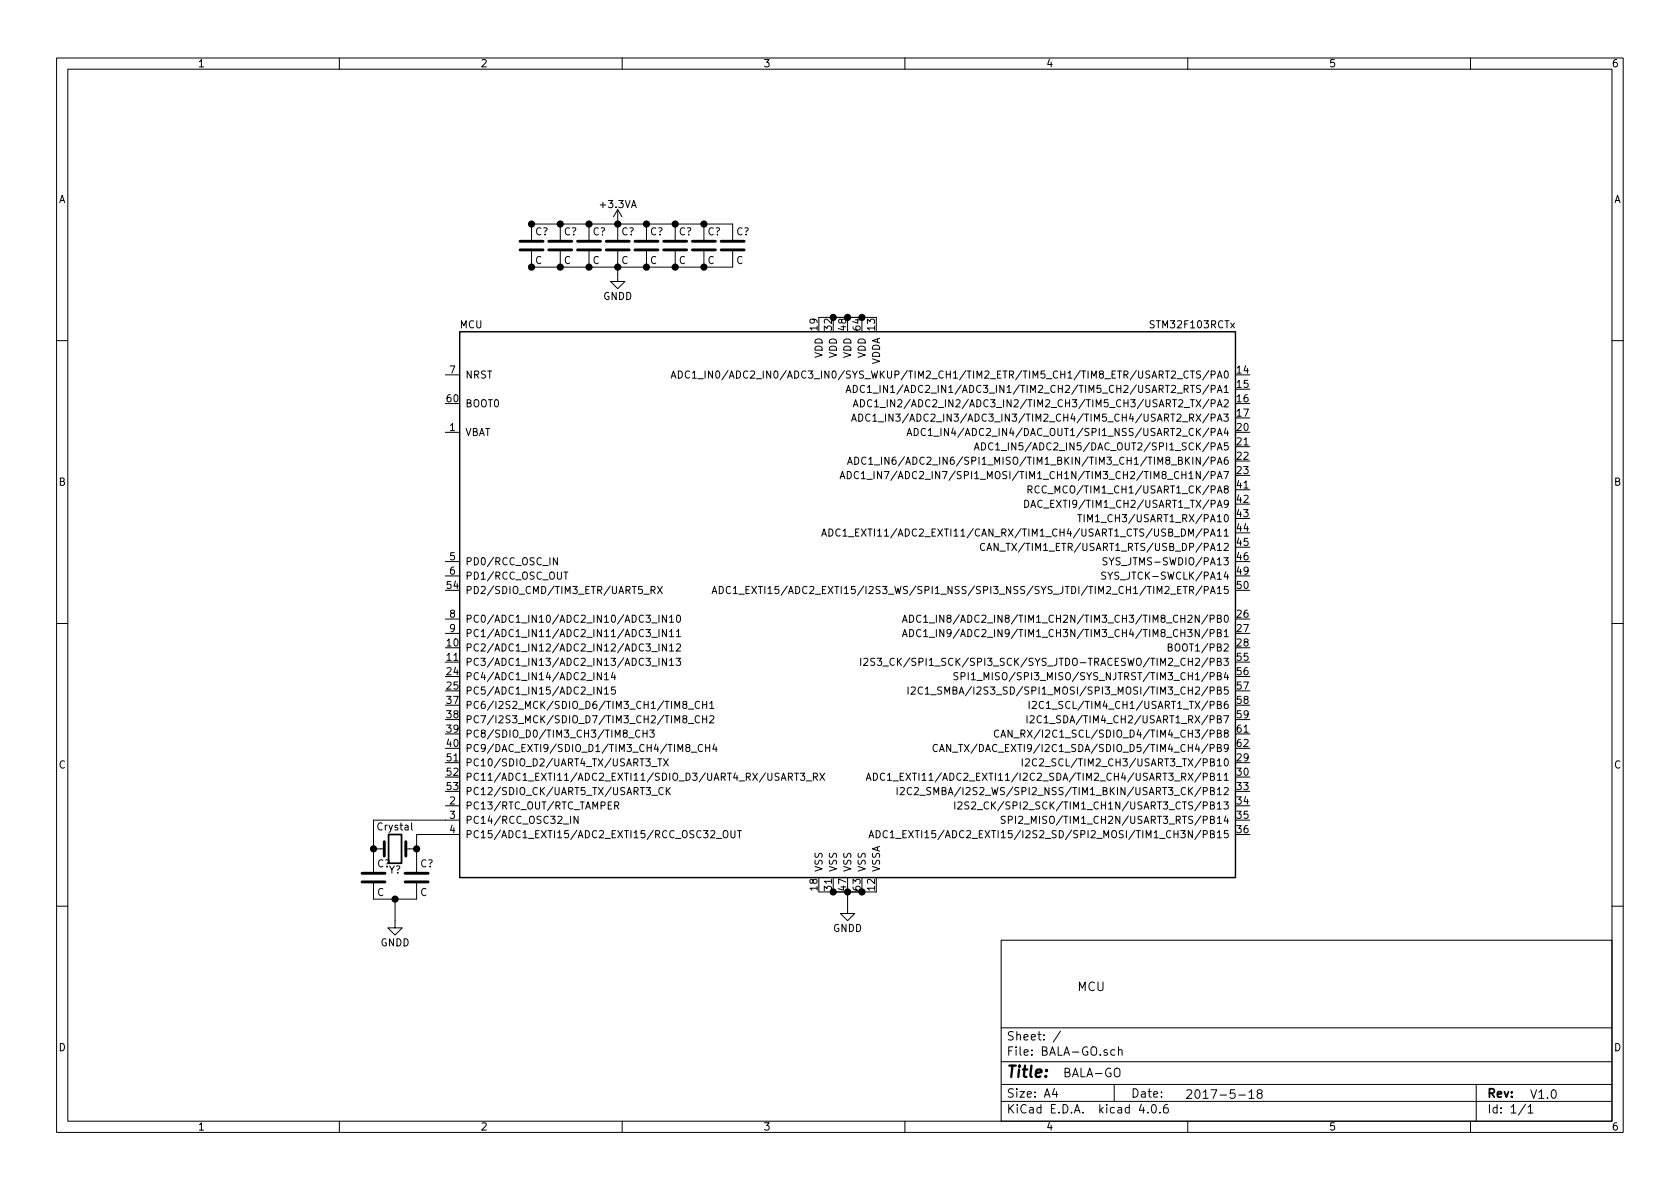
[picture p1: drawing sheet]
<svg xmlns="http://www.w3.org/2000/svg" width="297mm" height="210mm" viewBox="0 0 297 210" stroke-linecap="round" stroke-linejoin="round" font-family="sans-serif">
<g fill="none" stroke="#000" stroke-width=".18">
<path d="M10 10.3h277v189.9h-277zM12 12.2h273v186.1h-273zM60 10.3v1.9M110 10.3v1.9M160 10.3v1.9M210 10.3v1.9M260 10.3v1.9M99.1 39.6v2.8M104.1 39.6v2.8M109.2 37.1v5.3M109.2 37.1l-.7 1.2M109.2 37.1l.8 1.2"/>
<path d="M114.3 39.6v2.8M119.4 39.6v2.8M124.5 39.6v2.8M94 42.4v-2.8h35.5v2.8M94 44.4v2.8h35.5v-2.8M99.1 44.4v2.8M104.1 44.4v2.8M109.2 44.4v5.4h1.3l-1.3 1.2-1.3-1.2h1.3M114.3 44.4v2.8M119.4 44.4v2.8M124.5 44.4v2.8M144.8 56.1h10.1"/>
<path d="M10 60.2h2M78.7 76.4h2.6M78.7 66.3h2.6M118.7 66.9l.4-1.3 .4 1.3M118.8 66.5h.6M119.9 65.6a.64 .64 0 0 1 .8 .6 .64 .64 0 0 1-.8 .7zM121.9 65.7a.5 .5 0 0 0-.6 0 .5 .5 0 0 0-.1 .6l.1 .4a.41 .41 0 0 0 .6 0M122.4 66l.4-.4v1.3M122.4 66.9h.7M123.4 67h1M124.7 65.6v1.3M126 65.6v1.3l-.7-1.3v1.3"/>
<path d="M126.6 65.7l.2-.1a.67 .67 0 0 1 .5 .6 .67 .67 0 0 1-.5 .7l-.2-.2-.1-.3zM149.6 69.4l.4-1.3 .4 1.3M149.7 69h.6M150.6 74.5l.4-1.3 .4 1.3M150.7 74.1h.6M150.9 68.1a.64 .64 0 0 1 .7 .7 .64 .64 0 0 1-.7 .6zM150.9 72l.4-1.3 .4 1.3M151 71.6h.6M151.8 73.2a.64 .64 0 0 1 .8 .7 .64 .64 0 0 1-.8 .6zM152.1 70.7a.64 .64 0 0 1 .8 .6 .64 .64 0 0 1-.8 .7zM152.9 68.2a.5 .5 0 0 0-.7 0 .5 .5 0 0 0-.1 .7l.1 .3a.41 .41 0 0 0 .7 .1M153.4 68.5l.3-.4v1.3"/>
<path d="M153.4 69.4h.7M153.8 73.3a.5 .5 0 0 0-.6 0 .5 .5 0 0 0-.1 .6l.1 .4a.41 .41 0 0 0 .6 .1M154.1 70.8a.5 .5 0 0 0-.6 0 .5 .5 0 0 0-.1 .6l.1 .3a.41 .41 0 0 0 .6 .1M154.3 73.6l.4-.4v1.3M154.3 69.5h1M154.3 74.5h.7M154.6 71l.4-.3v1.3M154.6 72h.7M155.3 74.6h1M155.6 68.1v1.3M155.6 72.1h1M156.6 73.2v1.3"/>
<path d="M156.9 70.7v1.3M160.4 77l.4-1.2 .4 1.2M160.5 76.7h.6M161.6 75.8a.64 .64 0 0 1 .8 .6 .64 .64 0 0 1-.8 .6zM163.6 75.9a.5 .5 0 0 0-.6 0 .5 .5 0 0 0-.1 .6l.1 .3a.41 .41 0 0 0 .6 .1M164.1 76.1l.4-.3v1.2M164.1 77h.7M165.1 77.1h1M172.3 79.6l.4-1.3 .4 1.3M172.4 79.2h.6M173.6 78.3a.64 .64 0 0 1 .7 .6 .64 .64 0 0 1-.7 .7zM175.5 78.4a.5 .5 0 0 0-.6 0 .5 .5 0 0 0-.1 .6l.1 .4a.41 .41 0 0 0 .6 0"/>
<path d="M176 78.7l.4-.4v1.3M176 79.6h.8M285 60.2h2M78.7 99.3h2.6M98.6 98.6v1.3l-.8-1.3v1.3M145.3 94.8l.4-1.3 .4 1.3M145.4 94.4h.6M146.6 93.5a.64 .64 0 0 1 .7 .7 .64 .64 0 0 1-.7 .6zM148.5 84.7l.4-1.3 .5 1.3M148.5 93.6a.5 .5 0 0 0-.6 0 .5 .5 0 0 0-.1 .7l.1 .3a.41 .41 0 0 0 .6 .1M148.7 84.3h.6M149 93.9l.4-.4v1.3"/>
<path d="M149 94.8h.8M149.8 83.4a.64 .64 0 0 1 .7 .6 .64 .64 0 0 1-.7 .7zM149.9 82.1l.4-1.3 .4 1.3M150 81.7h.6M150 94.9h1M151.1 80.8a.64 .64 0 0 1 .7 .7 .64 .64 0 0 1-.7 .6zM151.8 83.5a.5 .5 0 0 0-.6 0 .5 .5 0 0 0-.2 .6l.1 .3a.41 .41 0 0 0 .7 .1M152.3 83.7l.4-.3v1.3M152.3 84.7h.7M153.1 80.9a.5 .5 0 0 0-.6 0 .5 .5 0 0 0-.2 .7l.2 .3a.41 .41 0 0 0 .6 .1M153.3 84.8h.9M153.6 81.2l.4-.4v1.3"/>
<path d="M153.6 82.1h.7M154.5 83.4v1.3M154.6 82.2h.9M155.9 83.4v1.3l-.8-1.3v1.3M155.9 80.8v1.3M157.2 80.8v1.3l-.7-1.3v1.3M174.1 96.2a.5 .5 0 0 0-.6 0 .5 .5 0 0 0-.1 .6l.1 .3a.41 .41 0 0 0 .6 .1M174.5 97.4l.4-1.3 .4 1.3M174.6 97h.6M176.5 96.1v1.3l-.7-1.3v1.3M181.2 88.5a.64 .64 0 0 1 .7 .6 .64 .64 0 0 1-.7 .6zM181.8 86.6l.6-.1v-.5l-.6-.1v1.3"/>
<path d="M182.1 86.6l.4 .6M182.3 89.7l.4-1.2 .4 1.2M182.4 89.4h.6M183.7 86a.5 .5 0 0 0-.6 0 .5 .5 0 0 0-.1 .6l.1 .4a.41 .41 0 0 0 .6 .1M190.6 91h.7M190.9 91v1.3M191.7 91v1.3M192.3 92.3v-1.3l.4 .9 .4-.9v1.3M195.7 98.7l-.5-.1-.2 .3 .1 .3 .6 .2v.4l-.2 .1-.5-.1M196.1 98.6l.4 .7 .5-.7M216.5 94.8h.7M10 110.3h2"/>
<path d="M78.7 101.8h2.6M78.7 109.5h2.6M78.7 112h2.6M99.7 101.2h.7M106.3 118.9v1.3l-.7-1.3v1.3M106.9 119.3l.3-.4v1.3M108.4 118.9l-.3 .9h.8M108.7 119.3v.9M115.1 104.4l.6-.1 .1-.5-.7-.1v1.3M115.2 110.2h1M115.2 112.7h1M115.2 115.2h1"/>
<path d="M115.2 117.8h1M115.4 104.4l.4 .6M116.3 103.7l.8 1.3M116.5 108.8v1.3M116.5 111.3v1.3M116.5 113.9v1.2M116.5 116.4v1.3M117.1 103.7l-.8 1.3M117.8 108.8v1.3l-.7-1.3v1.3M117.8 111.3v1.3l-.7-1.3v1.3M117.8 113.9v1.2l-.7-1.2v1.2M117.8 116.4v1.3l-.7-1.3v1.3"/>
<path d="M118.4 109.1l.3-.3v1.3M118.4 111.7l.3-.4v1.3M118.4 114.2l.3-.3v1.2M118.4 116.8l.3-.4v1.3M118.4 110.1h.7M118.4 112.6h.7M118.4 115.1h.7M118.4 117.7h.7M119.5 116.4h.8l-.4 .5 .4 .1v.5l-.2 .2-.6-.2M119.6 111.7l.4-.4v1.3M119.6 114l.5-.1 .2 .1v.2l-.8 .9h.8M119.6 112.6h.7"/>
<path d="M119.7 108.9l.2-.1a.67 .67 0 0 1 .4 .6 .67 .67 0 0 1-.4 .7l-.2-.2-.1-.3zM125.9 105l.4-1.3 .4 1.3M126 104.6h.6M127.2 103.7a.64 .64 0 0 1 .7 .6 .64 .64 0 0 1-.7 .7zM129.2 103.8a.5 .5 0 0 0-.7 0 .5 .5 0 0 0-.1 .6l.1 .4a.41 .41 0 0 0 .7 0M129.7 104.1l.3-.4v1.3M129.7 105h.7M130.6 105.1h1M131.9 104.3h.4M132.5 103.7h-.6v1.3h.6M132.9 103.7l.9 1.3M133.8 103.7l-.9 1.3"/>
<path d="M134.1 103.7h.7M134.4 103.7v1.3M135.2 103.7v1.3M152.2 116.4v1.3M152.7 116.5l.5-.1 .2 .1v.3l-.7 .9h.7M154.7 116.5h-.7v.4l.5 .2 .2 .3-.3 .3-.5-.1M155.1 116.4h.8l-.5 .5 .4 .1v.5l-.1 .2-.6-.2M156.1 117.8h1M158.1 116.5a.5 .5 0 0 0-.6 0 .5 .5 0 0 0-.1 .6l.1 .4a.41 .41 0 0 0 .6 0M159.6 110.1l.4-1.3 .4 1.3M159.6 112.6l.4-1.3 .4 1.3M159.7 109.7h.6"/>
<path d="M159.7 112.2h.6M160.8 108.8a.64 .64 0 0 1 .8 .6 .64 .64 0 0 1-.8 .7zM160.8 111.3a.64 .64 0 0 1 .8 .7 .64 .64 0 0 1-.8 .6zM162.8 108.9a.5 .5 0 0 0-.6 0 .5 .5 0 0 0-.1 .6l.1 .3a.41 .41 0 0 0 .6 .1M162.8 111.4a.5 .5 0 0 0-.6 0 .5 .5 0 0 0-.1 .6l.1 .4a.41 .41 0 0 0 .6 .1M163.3 109.1l.4-.3v1.3M163.3 111.7l.4-.4v1.3M163.3 110.1h.7M163.3 112.6h.7M164.3 110.2h1M164.3 112.7h1M165.6 108.8v1.3"/>
<path d="M165.6 111.3v1.3M169.4 119l-.5-.1-.2 .3 .1 .3 .5 .2v.4l-.2 .1-.4-.1M169.9 119.6l.6-.1 .1-.5-.7-.1v1.3M171.2 118.9v1.3M171.8 119.3l.3-.4v1.3M195.5 101.2h-.5l-.2 .2 .1 .3 .6 .2v.4l-.2 .1h-.5M206.6 114.4l.6-.1v-.3l-.6-.1v1.2h.4l.2-.1 .1-.3-.3-.3M285 110.3h2M106.3 121.5v1.3l-.7-1.3v1.3M106.9 121.8l.3-.3v1.3M106.9 120.2h.7M106.9 122.8h.7"/>
<path d="M108.8 121.5h-.6l-.1 .6 .2-.1 .5 .1v.5l-.2 .2-.5-.2M113.1 129.2a.5 .5 0 0 0-.6 0 .5 .5 0 0 0-.1 .6l.1 .4a.41 .41 0 0 0 .6 0M113.7 129.1v1.3M113.7 129.7h.7M114.4 129.1v1.3M114.9 129.1h.8l-.5 .5 .4 .1v.5l-.2 .2-.5-.2M115.2 135.6h1M116.3 134.2h.7M116.7 134.2v1.3M117.2 139.4a.5 .5 0 0 0-.6 0 .5 .5 0 0 0-.1 .6l.1 .3a.41 .41 0 0 0 .6 .1M117.3 134.2l.9 1.3M117.8 139.3v1.2"/>
<path d="M118 139.8l.5 .7M118.2 134.2l-.9 1.3M118.5 139.3l-.7 .7M121 124.6l-.3-.3 .1-.2 .2-.1 .4 .1v.3l-.6 .2-.1 .2 .1 .4 .2 .1h.2l.2-.3v-.3l-.2-.1M121.7 125.4h1M121.7 127.9h1M122.2 133h1M123.7 124.1a.5 .5 0 0 0-.6 0 .5 .5 0 0 0-.2 .6l.1 .4a.41 .41 0 0 0 .7 .1M123.7 126.7a.5 .5 0 0 0-.6 0 .5 .5 0 0 0-.2 .6l.1 .3a.41 .41 0 0 0 .7 .1M124.2 131.7a.5 .5 0 0 0-.6 0 .5 .5 0 0 0-.2 .7l.1 .3a.41 .41 0 0 0 .7 .1M124.2 124v1.3M124.2 126.6v1.2"/>
<path d="M124.2 124.6h.7M124.2 127.1h.7M124.8 131.6v1.3M124.8 132.2h.7M124.9 124v1.3M124.9 126.6v1.2M125.5 131.6v1.3M125.5 124.4l.4-.4v1.3M125.5 126.7l.5-.1 .2 .1v.2l-.8 .9h.8M125.5 125.3h.7M126.3 131.6l-.3 .9h.8M126.6 132v.9"/>
<path d="M140.5 136.7h.7M140.8 136.7v1.3M141.5 136.7h.8l-.4 .5 .3 .1v.6l-.1 .1-.6-.1M142.5 138.1h1M143.8 137.4l.6-.1 .1-.5-.7-.1v1.3M144.1 137.4l.4 .6M145 136.7l.8 1.3M145.8 136.7l-.8 1.3M153.2 138l.4-1.3 .4 1.3M153.3 137.6h.6M154.4 136.7a.64 .64 0 0 1 .8 .7 .64 .64 0 0 1-.8 .6zM156.4 136.8a.5 .5 0 0 0-.6 0 .5 .5 0 0 0-.1 .6l.1 .4a.41 .41 0 0 0 .6 .1"/>
<path d="M156.9 137.1l.4-.4v1.3M156.9 138h.7M157.9 138.1h1M158.6 139.3v1.2M159.2 139.4l.5-.1 .1 .1 .1 .2-.8 .9h.8M160.6 121.5v1.3M161.1 121.6l.5-.1 .2 .1v.2l-.8 1h.8M161.2 139.4a.5 .5 0 0 0-.7 0 .5 .5 0 0 0-.1 .6l.1 .3a.41 .41 0 0 0 .7 .1M161.7 139.4l.5-.1 .1 .1 .1 .2-.8 .9h.8M163.1 121.6a.5 .5 0 0 0-.6 0 .5 .5 0 0 0-.2 .6l.1 .3a.41 .41 0 0 0 .7 .1M163.6 121.8l.4-.3v1.3M163.6 122.8h.7"/>
<path d="M164.6 139.3h-.5l-.2 .2 .1 .3 .5 .2v.4l-.2 .1h-.4M164.6 122.9h.9M165.7 131.7a.5 .5 0 0 0-.6 0 .5 .5 0 0 0-.1 .7l.1 .3a.41 .41 0 0 0 .6 .1M166.1 132.9l.4-1.3 .5 1.3M166.2 132.5h.6M166.5 121.5h-.5l-.2 .2 .1 .3 .5 .3v.3l-.1 .2-.5-.1M168.1 131.6v1.3l-.7-1.3v1.3M168.4 133h1M169.5 131.6h.7M171.8 120.2h.7M172.7 120.3h1M176.6 129.2a.5 .5 0 0 0-.6 0 .5 .5 0 0 0-.2 .6l.1 .4a.41 .41 0 0 0 .7 0"/>
<path d="M177 130.4l.4-1.3 .4 1.3M177.1 130h.6M178.9 129.1v1.3l-.7-1.3v1.3M179.2 130.5h1M180.7 134.2v1.3M181.3 134.3l.5-.1 .2 .1v.2l-.8 1h.8M181.6 126.6v1.2M182 124v1.3M182.1 126.7l.5-.1 .2 .1 .1 .2-.8 .9h.8M182.5 124.1l.5-.1 .2 .1v.3l-.8 .9h.8M183.3 134.3a.5 .5 0 0 0-.6 0 .5 .5 0 0 0-.2 .6l.1 .3a.41 .41 0 0 0 .7 .1M183.8 134.3l.5-.1 .2 .1v.2l-.8 1h.8"/>
<path d="M184.1 126.7a.5 .5 0 0 0-.6 0 .5 .5 0 0 0-.1 .6l.1 .3a.41 .41 0 0 0 .6 .1M184.5 124.1a.5 .5 0 0 0-.6 0 .5 .5 0 0 0-.2 .6l.1 .4a.41 .41 0 0 0 .7 .1M66 150.1h1.9M66 156.2v2.8h7.7v-2.8M69.8 159v5.1h1.3l-1.3 1.2-1.2-1.2h1.2M71.8 150.1h1.9M72.8 145.5v1.1l.1 .2M78.7 142.5h2.6M81.3 145h-15.3v9.2M81.3 147.6h-7.6v6.6M102.2 144.3v1.3l-.7-1.3v1.3M108.7 142.5l.6-.1v-.5l-.6-.1v1.3"/>
<path d="M109 142.5l.4 .6M115.3 140.6h.9M126.6 148.3h1M128 146.9h.5a.83 .83 0 0 1-.1 1.3 .44 .44 0 0 1-.5-.5v-.6zM129.2 146.9v1l.3 .3h.2l.2-.3v-1M130.4 146.9h.7M130.7 146.9v1.3M144.8 157.7h10.1M149.9 157.7v3.8h1.2l-1.2 1.3-1.3-1.3h1.3M153.6 148.2l.5-1.3 .4 1.3M153.8 147.8h.6M154.9 146.9a.64 .64 0 0 1 .7 .6 .64 .64 0 0 1-.7 .7z"/>
<path d="M156.9 147a.5 .5 0 0 0-.6 0 .5 .5 0 0 0-.2 .6l.1 .3a.41 .41 0 0 0 .7 .1M157.4 147.2l.4-.3v1.3M157.4 148.2h.7M158.4 148.3h.9M159.6 147.5h.5M160.2 146.9h-.6v1.3h.6M162.6 140.6h1M168.8 141.8v1.3M169.4 141.9l.4-.1 .2 .1 .1 .3-.8 .9h.8M171.3 141.9l-.5-.1-.2 .2 .1 .3 .5 .3v.3l-.1 .2-.5-.1M171.8 141.9l.5-.1 .2 .1v.3l-.8 .9h.8M172.8 143.2h.9"/>
<path d="M177.7 144.4h-.6v.4l.5 .3 .1 .3-.2 .2-.5-.1M178.3 145l.6-.1v-.5l-.6-.1v1.3M179.6 144.3v1.3M180.1 144.4l.5-.1 .2 .1v.3l-.8 .9h.8M10 160.2h2M177 166.3h108v32h-108zM285 160.2h2M60 198.3v1.9M110 198.3v1.9M160 198.3v1.9M177 194.8h108M177 191.8h108"/>
<path d="M177 187.8h108M177 181.8h108M186.4 192.5l-.3 1h.9M186.8 193v1M187.5 182.3l-1.3 2M197 191.8v3M197.1 185.7l-.4-.1-.3 .3 .1 .6 .2 .1 .4-.1M197.8 185.7l.2-.1 .3 .1 .1 .9M197.8 185.1v1.5M201.8 195.2l-.4 1.1h1M202.9 196.7v.1M203.8 195.4l.1-.1a.81 .81 0 0 1 .6 .6 .81 .81 0 0 1-.3 .8l-.1 .1a.8 .8 0 0 1-.6-.6 .8 .8 0 0 1 .3-.8z"/>
<path d="M205.1 196.7v.1M206.4 195.3a.59 .59 0 0 0-.7 .7l.1 .7 .2 .1 .5-.1 .1-.5-.2-.2-.4-.1-.3 .3M210 198.3v1.9M219 193.6h1.2M220.8 193.1l.5-.4v1.5M220.8 194.2h.9M222.6 193.4l-.3-.3 .1-.2a.48 .48 0 0 1 .7 0l.1 .2-.2 .2-.6 .2v.6a.48 .48 0 0 0 .8-.2v-.3l-.3-.2M260 198.3v1.9M261 191.8v6.5M269.7 195.2l-1.2 2M270.2 195.8l.4-.5v1.5M270.2 196.8h.8"/>
</g>
<path d="M81.3 58.7h137.1v96.5h-137.1z" fill="none" stroke="#000" stroke-width=".25"/>
<path d="M68.7 147.6h2.3v5h-2.3z" fill="none" stroke="#000" stroke-width=".3"/>
<g fill="none" stroke="#000" stroke-width=".51">
<path d="M91.9 44.2h4.1M91.9 42.7h4.1M97 44.2h4.1M97 42.7h4.1M102.1 44.2h4.1M102.1 42.7h4.1M107.2 44.2h4.1M107.2 42.7h4.1M112.3 44.2h4M112.3 42.7h4M117.3 44.2h4.1M117.3 42.7h4.1"/>
<path d="M122.4 44.2h4.1M122.4 42.7h4.1M127.5 44.2h4.1M127.5 42.7h4.1M64 156h4.1M64 154.4h4.1M67.9 148.8v2.6M71.6 156h4.1M71.6 154.4h4.1M71.8 148.8v2.6"/>
</g>
<g fill="#000" stroke="#000" stroke-width=".25">
<circle cx="94" cy="39.6" r=".51"/>
<circle cx="99.1" cy="39.6" r=".51"/>
<circle cx="104.1" cy="39.6" r=".51"/>
<circle cx="109.2" cy="39.6" r=".51"/>
<circle cx="114.3" cy="39.6" r=".51"/>
<circle cx="119.4" cy="39.6" r=".51"/>
<circle cx="124.5" cy="39.6" r=".51"/>
<circle cx="94" cy="47.2" r=".51"/>
<circle cx="99.1" cy="47.2" r=".51"/>
<circle cx="104.1" cy="47.2" r=".51"/>
<circle cx="109.2" cy="47.2" r=".51"/>
<circle cx="114.3" cy="47.2" r=".51"/>
<circle cx="119.4" cy="47.2" r=".51"/>
<circle cx="124.5" cy="47.2" r=".51"/>
<circle cx="147.3" cy="56.1" r=".51"/>
<circle cx="149.9" cy="56.1" r=".51"/>
<circle cx="152.4" cy="56.1" r=".51"/>
<circle cx="66" cy="150.1" r=".51"/>
<circle cx="69.9" cy="159" r=".51"/>
<circle cx="73.7" cy="150.1" r=".51"/>
<circle cx="147.3" cy="157.7" r=".51"/>
<circle cx="149.9" cy="157.7" r=".51"/>
<circle cx="152.4" cy="157.7" r=".51"/>
</g>
<text font-size="2.8" x="178" y="190.5">Title:</text>
<g font-size="2.1">
<text x="190.5" y="175.3">MCU</text>
<text x="178" y="184">Sheet: /</text>
<text x="178" y="186.7">File: BALA-GO.sch</text>
<text x="188" y="190.5">BALA-GO</text>
<text x="178" y="196.9">KiCad E.D.A. kicad 4.0.6</text>
<text x="178" y="194.1">Size: A4</text>
<text x="200" y="194.1">Date:</text>
<text x="209.5" y="194.3">2017-5-18</text>
<text x="263" y="194.1">Rev:</text>
<text x="263" y="196.9">Id: 1/1</text>
<text x="270.5" y="194.3">V1.0</text>
</g>
<g font-size="1.8">
<text x="35" y="11.9">1</text>
<text x="85" y="11.9">2</text>
<text x="135" y="11.9">3</text>
<text x="185" y="11.9">4</text>
<text x="235" y="11.9">5</text>
<text x="285" y="11.9">6</text>
<text x="10.4" y="35.9">A</text>
<text x="285.4" y="35.9">A</text>
<text x="94.6" y="41.6">C?</text>
<text x="99.7" y="41.6">C?</text>
<text x="104.8" y="41.6">C?</text>
<text x="106.2" y="36.8">+3.3VA</text>
<text x="109.9" y="41.6">C?</text>
<text x="114.9" y="41.6">C?</text>
<text x="120" y="41.6">C?</text>
<text x="125.1" y="41.6">C?</text>
<text x="130.2" y="41.6">C?</text>
<text x="94.6" y="46.7">C</text>
<text x="99.7" y="46.7">C</text>
<text x="104.8" y="46.7">C</text>
<text x="109.9" y="46.7">C</text>
<text x="114.9" y="46.7">C</text>
<text x="120" y="46.7">C</text>
<text x="125.1" y="46.7">C</text>
<text x="130.2" y="46.7">C</text>
<text x="106.6" y="53">GNDD</text>
<text x="81.3" y="58">MCU</text>
<text x="144.5" y="58.4" transform="rotate(-90 144.5 58.4)">19</text>
<text x="147.1" y="58.4" transform="rotate(-90 147.1 58.4)">32</text>
<text x="149.6" y="58.4" transform="rotate(-90 149.6 58.4)">48</text>
<text x="152.1" y="58.4" transform="rotate(-90 152.1 58.4)">64</text>
<text x="154.7" y="58.4" transform="rotate(-90 154.7 58.4)">13</text>
<text x="203.6" y="58">STM32F103RCTx</text>
<text x="145.4" y="63.4" transform="rotate(-90 145.4 63.4)">VDD</text>
<text x="148" y="63.4" transform="rotate(-90 148 63.4)">VDD</text>
<text x="150.5" y="63.4" transform="rotate(-90 150.5 63.4)">VDD</text>
<text x="153" y="63.4" transform="rotate(-90 153 63.4)">VDD</text>
<text x="155.6" y="64.7" transform="rotate(-90 155.6 64.7)">VDDA</text>
<text x="79" y="71.1">60</text>
<text x="79.5" y="66">7</text>
<text x="82.3" y="66.9">NRST</text>
<text x="128.2" y="66.9">ADC1_IN0/ADC2_IN0/ADC3_IN0/SYS_WKUP/TIM2_CH1/TIM2_ETR/TIM5_CH1/TIM8_ETR/USART2_CTS/PA0</text>
<text x="156.7" y="69.5">ADC1_IN1/ADC2_IN1/ADC3_IN1/TIM2_CH2/TIM5_CH2/USART2_RTS/PA1</text>
<text x="218.7" y="66">14</text>
<text x="218.7" y="68.6">15</text>
<text x="218.7" y="71.1">16</text>
<text x="79.5" y="76.2">1</text>
<text x="82.3" y="77.1">VBAT</text>
<text x="82.3" y="72">BOOT0</text>
<text x="157.8" y="74.5">ADC1_IN3/ADC2_IN3/ADC3_IN3/TIM2_CH4/TIM5_CH4/USART2_RX/PA3</text>
<text x="158" y="72">ADC1_IN2/ADC2_IN2/ADC3_IN2/TIM2_CH3/TIM5_CH3/USART2_TX/PA2</text>
<text x="165.8" y="77.1">ADC1_IN4/ADC2_IN4/DAC_OUT1/SPI1_NSS/USART2_CK/PA4</text>
<text x="218.7" y="76.2">20</text>
<text x="218.7" y="73.7">17</text>
<text x="157.4" y="82.2">ADC1_IN6/ADC2_IN6/SPI1_MISO/TIM1_BKIN/TIM3_CH1/TIM8_BKIN/PA6</text>
<text x="176.8" y="79.6">ADC1_IN5/ADC2_IN5/DAC_OUT2/SPI1_SCK/PA5</text>
<text x="218.7" y="78.7">21</text>
<text x="218.7" y="81.3">22</text>
<text x="218.7" y="83.8">23</text>
<text x="10.4" y="85.9">B</text>
<text x="156.4" y="84.7">ADC1_IN7/ADC2_IN7/SPI1_MOSI/TIM1_CH1N/TIM3_CH2/TIM8_CH1N/PA7</text>
<text x="183.9" y="89.8">DAC_EXTI9/TIM1_CH2/USART1_TX/PA9</text>
<text x="184.4" y="87.2">RCC_MCO/TIM1_CH1/USART1_CK/PA8</text>
<text x="218.7" y="86.4">41</text>
<text x="218.7" y="88.9">42</text>
<text x="285.4" y="85.9">B</text>
<text x="151.8" y="94.9">ADC1_EXTI11/ADC2_EXTI11/CAN_RX/TIM1_CH4/USART1_CTS/USB_DM/PA11</text>
<text x="192.9" y="92.3">TIM1_CH3/USART1_RX/PA10</text>
<text x="218.7" y="91.4">43</text>
<text x="218.7" y="94">44</text>
<text x="79.5" y="99.1">5</text>
<text x="79.5" y="101.6">6</text>
<text x="82.3" y="99.9">PD0/RCC_OSC_IN</text>
<text x="176.6" y="97.4">CAN_TX/TIM1_ETR/USART1_RTS/USB_DP/PA12</text>
<text x="196.7" y="99.9">SYS_JTMS-SWDIO/PA13</text>
<text x="218.7" y="96.5">45</text>
<text x="218.7" y="99.1">46</text>
<text x="218.7" y="101.6">49</text>
<text x="79" y="104.1">54</text>
<text x="82.3" y="102.5">PD1/RCC_OSC_OUT</text>
<text x="82.3" y="105">PD2/SDIO_CMD/TIM3_ETR/UART5_RX</text>
<text x="135.8" y="105">ADC1_EXTI15/ADC2_EXTI15/I2S3_WS/SPI1_NSS/SPI3_NSS/SYS_JTDI/TIM2_CH1/TIM2_ETR/PA15</text>
<text x="196.3" y="102.5">SYS_JTCK-SWCLK/PA14</text>
<text x="218.7" y="104.1">50</text>
<text x="79.5" y="109.2">8</text>
<text x="79.5" y="111.8">9</text>
<text x="82.3" y="110.1">PC0/ADC1_IN10/ADC2_IN10/ADC3_IN10</text>
<text x="82.3" y="112.6">PC1/ADC1_IN11/ADC2_IN11/ADC3_IN11</text>
<text x="166.2" y="110.1">ADC1_IN8/ADC2_IN8/TIM1_CH2N/TIM3_CH3/TIM8_CH2N/PB0</text>
<text x="166.2" y="112.6">ADC1_IN9/ADC2_IN9/TIM1_CH3N/TIM3_CH4/TIM8_CH3N/PB1</text>
<text x="218.7" y="109.2">26</text>
<text x="218.7" y="111.8">27</text>
<text x="79" y="114.3">10</text>
<text x="79" y="116.8">11</text>
<text x="79" y="119.4">24</text>
<text x="82.3" y="115.2">PC2/ADC1_IN12/ADC2_IN12/ADC3_IN12</text>
<text x="82.3" y="117.7">PC3/ADC1_IN13/ADC2_IN13/ADC3_IN13</text>
<text x="158.5" y="117.7">I2S3_CK/SPI1_SCK/SPI3_SCK/SYS_JTDO-TRACESWO/TIM2_CH2/PB3</text>
<text x="207.4" y="115.2">BOOT1/PB2</text>
<text x="218.7" y="116.8">55</text>
<text x="218.7" y="119.4">56</text>
<text x="218.7" y="114.3">28</text>
<text x="79" y="121.9">25</text>
<text x="79" y="124.5">37</text>
<text x="82.3" y="120.3">PC4/ADC1_IN14/ADC2_IN14</text>
<text x="82.3" y="122.8">PC5/ADC1_IN15/ADC2_IN15</text>
<text x="82.3" y="125.3">PC6/I2S2_MCK/SDIO_D6/TIM3_CH1/TIM8_CH1</text>
<text x="167.3" y="122.8">I2C1_SMBA/I2S3_SD/SPI1_MOSI/SPI3_MOSI/TIM3_CH2/PB5</text>
<text x="173.4" y="120.3">SPI1_MISO/SPI3_MISO/SYS_NJTRST/TIM3_CH1/PB4</text>
<text x="185.4" y="125.3">I2C1_SCL/TIM4_CH1/USART1_TX/PB6</text>
<text x="218.7" y="121.9">57</text>
<text x="218.7" y="124.5">58</text>
<text x="79" y="127">38</text>
<text x="79" y="129.5">39</text>
<text x="82.3" y="127.9">PC7/I2S3_MCK/SDIO_D7/TIM3_CH2/TIM8_CH2</text>
<text x="82.3" y="130.4">PC8/SDIO_D0/TIM3_CH3/TIM8_CH3</text>
<text x="180.4" y="130.4">CAN_RX/I2C1_SCL/SDIO_D4/TIM4_CH3/PB8</text>
<text x="185" y="127.9">I2C1_SDA/TIM4_CH2/USART1_RX/PB7</text>
<text x="218.7" y="129.5">61</text>
<text x="218.7" y="127">59</text>
<text x="10.4" y="135.9">C</text>
<text x="79" y="132.1">40</text>
<text x="79" y="134.6">51</text>
<text x="79" y="137.2">52</text>
<text x="82.3" y="133">PC9/DAC_EXTI9/SDIO_D1/TIM3_CH4/TIM8_CH4</text>
<text x="82.3" y="135.5">PC10/SDIO_D2/UART4_TX/USART3_TX</text>
<text x="170.2" y="133">CAN_TX/DAC_EXTI9/I2C1_SDA/SDIO_D5/TIM4_CH4/PB9</text>
<text x="184.4" y="135.5">I2C2_SCL/TIM2_CH3/USART3_TX/PB10</text>
<text x="218.7" y="137.2">30</text>
<text x="218.7" y="132.1">62</text>
<text x="218.7" y="134.6">29</text>
<text x="285.4" y="135.9">C</text>
<text x="79" y="139.7">53</text>
<text x="79.5" y="142.2">2</text>
<text x="82.3" y="143.1">PC13/RTC_OUT/RTC_TAMPER</text>
<text x="82.3" y="138">PC11/ADC1_EXTI11/ADC2_EXTI11/SDIO_D3/UART4_RX/USART3_RX</text>
<text x="82.3" y="140.6">PC12/SDIO_CK/UART5_TX/USART3_CK</text>
<text x="159.6" y="138">ADC1_EXTI11/ADC2_EXTI11/I2C2_SDA/TIM2_CH4/USART3_RX/PB11</text>
<text x="164.7" y="140.6">I2C2_SMBA/I2S2_WS/SPI2_NSS/TIM1_BKIN/USART3_CK/PB12</text>
<text x="173.9" y="143.1">I2S2_CK/SPI2_SCK/TIM1_CH1N/USART3_CTS/PB13</text>
<text x="218.7" y="139.7">33</text>
<text x="218.7" y="142.2">34</text>
<text x="66.8" y="146.8">Crystal</text>
<text x="79.5" y="144.8">3</text>
<text x="79.5" y="147.3">4</text>
<text x="82.3" y="145.7">PC14/RCC_OSC32_IN</text>
<text x="82.3" y="148.2">PC15/ADC1_EXTI15/ADC2_EXTI15/RCC_OSC32_OUT</text>
<text x="160.9" y="148.2">ADC1_EXTI15/ADC2_EXTI15/I2S2_SD/SPI2_MOSI/TIM1_CH3N/PB15</text>
<text x="180.8" y="145.7">SPI2_MISO/TIM1_CH2N/USART3_RTS/PB14</text>
<text x="218.7" y="144.8">35</text>
<text x="218.7" y="147.3">36</text>
<text x="66.7" y="153.4">C?</text>
<text x="68.7" y="154.5">Y?</text>
<text x="74.3" y="153.4">C?</text>
<text x="145.4" y="154.2" transform="rotate(-90 145.4 154.2)">VSS</text>
<text x="148" y="154.2" transform="rotate(-90 148 154.2)">VSS</text>
<text x="150.5" y="154.2" transform="rotate(-90 150.5 154.2)">VSS</text>
<text x="153" y="154.2" transform="rotate(-90 153 154.2)">VSS</text>
<text x="155.6" y="154.2" transform="rotate(-90 155.6 154.2)">VSSA</text>
<text x="66.7" y="158.4">C</text>
<text x="74.3" y="158.4">C</text>
<text x="144.5" y="157.4" transform="rotate(-90 144.5 157.4)">18</text>
<text x="147.1" y="157.4" transform="rotate(-90 147.1 157.4)">31</text>
<text x="149.6" y="157.4" transform="rotate(-90 149.6 157.4)">47</text>
<text x="152.1" y="157.4" transform="rotate(-90 152.1 157.4)">63</text>
<text x="154.7" y="157.4" transform="rotate(-90 154.7 157.4)">12</text>
<text x="67.3" y="167.3">GNDD</text>
<text x="147.3" y="164.8">GNDD</text>
<text x="10.4" y="185.9">D</text>
<text x="285.4" y="185.9">D</text>
<text x="35" y="199.9">1</text>
<text x="85" y="199.9">2</text>
<text x="135" y="199.9">3</text>
<text x="185" y="199.9">4</text>
<text x="235" y="199.9">5</text>
<text x="285" y="199.9">6</text>
</g>
</svg>
